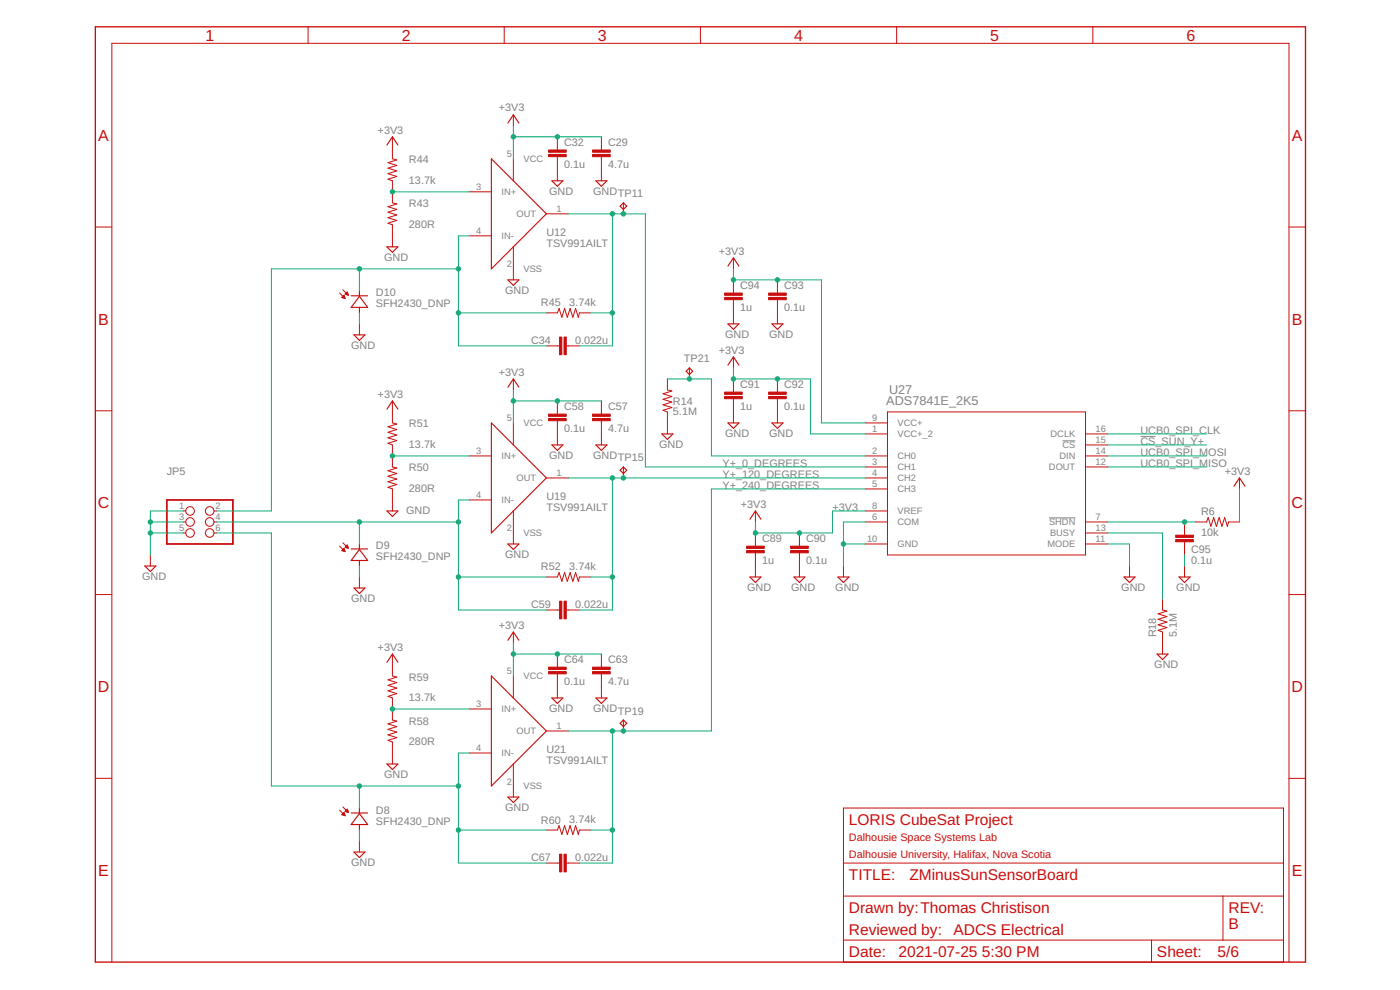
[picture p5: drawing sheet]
<svg xmlns="http://www.w3.org/2000/svg" width="420mm" height="297mm" viewBox="0 0 420 297" stroke-linecap="round" stroke-linejoin="round" font-family="sans-serif">
<path d="M318.9 132.3h3.8M342.3 130.9h4.5M314.8 155.4h7.9" fill="none" stroke="#808080" stroke-width=".3"/>
<g fill="none" stroke="#c90d0c" stroke-width=".3">
<path d="M92.5 8v5M151.3 8v5M210.2 8v5M269.1 8v5M328 8v5M154.1 34.4v3.3M117.8 41v6.6l1.3 .4-2.7 .8 2.7 .8-2.7 .9 2.7 .8-2.7 .8 2.7 .8-2.7 .9 1.4 .5v6.6l1.3 .3-2.7 .8 2.7 .8-2.7 .9 2.7 .8-2.7 .8 2.7 .8-2.7 .9 1.4 .5v6.6M140.9 57.6h6.6M154.1 47.6v6.7M167.3 41v4M167.3 47v7.3M180.5 41v4"/>
<path d="M180.5 47v7.3M28.6 68.1h5M140.9 70.8h6.6M154.1 74.1v9.9M164 64.2h6.6M187.1 60.9v3.3M220.1 77.4v3.3M386.8 68.1h5M101.9 87.9l1.3 1.4M102.6 89.3l.6-.7 .4 1zM102.6 89.2h.8M102.8 89h.6"/>
<path d="M102.9 87l1.3 1.3M102.9 88.9h.4M103 89.4h.5M103.1 88.7h.2M103.5 89.6h.1M103.6 88.3l.6-.7 .4 1zM103.6 88.2h.8M103.8 88.1h.6M103.9 88.4h.6M103.9 87.9h.4M104.1 87.7h.2M104.4 88.6h.1"/>
<path d="M107.9 97.2v3.3M164 93.9h3.3l.5-1.3 .8 2.6 .8-2.6 .9 2.6 .8-2.6 .8 2.6 .8-2.6 .9 2.6 .3-1.3h3.3M220.1 84v3.9M220.1 89.9v7.3M233.3 84v3.9M233.3 89.9v7.3M154.1 113.7v3.3M164 103.8h4M169.9 103.8h4M200.3 113.7v3.3l1.3 .3-2.6 .9 2.6 .8-2.6 .8 2.6 .8-2.6 .9 2.6 .8-2.6 .8 1.3 .5v6.6M206.9 110.4v3.3M220.1 107.1v3.3"/>
<path d="M220.1 113.7v3.9M220.1 119.6v7.3M233.3 113.7v3.9M233.3 119.6v7.3M28.6 123.3h5M117.8 120.3v6.6l1.3 .3-2.7 .9 2.7 .8-2.7 .8 2.7 .8-2.7 .9 2.7 .8-2.7 .8 1.4 .5v6.6l1.3 .3-2.7 .8 2.7 .9-2.7 .8 2.7 .8-2.7 .8 2.7 .9-2.7 .8 1.4 .5v6.6M140.9 136.8h6.6M154.1 126.9v6.6M167.3 120.3v3.9M167.3 126.2v7.3M180.5 120.3v3.9M180.5 126.2v7.3"/>
<path d="M259.7 130.2h6.6M259.7 136.8h6.6M259.7 126.9h6.6M266.3 123.6h59.5v42.9h-59.5zM325.8 130.2h6.6M325.8 136.8h6.6M325.8 133.5h6.6M386.8 123.3h5M55 156.6h.8M55 153.3h.8M55 159.9h.8M64.2 156.6h.7"/>
<path d="M64.2 153.3h.7M64.2 159.9h.7M140.9 150h6.6M154.1 153.3v9.9M164 143.4h6.6M187.1 140.1v3.3M226.7 153.3v3.3M226.7 159.9v4M239.9 159.9v4M259.7 140.1h6.6M259.7 143.4h6.6M259.7 146.7h6.6"/>
<path d="M259.7 156.6h6.6M259.7 153.3h6.6M325.8 140.1h6.6M325.8 156.6h6.6M325.8 159.9h6.6M355.5 156.6v4M358.8 156.6h3.3l.5-1.3 .8 2.6 .8-2.6 .9 2.6 .8-2.6 .8 2.6 .8-2.6 .9 2.6 .3-1.3h3.3M372 143.4v3.3M28.6 178.4h5M45.1 166.5v3.3M101.9 163.9l1.3 1.3M102.6 165.2l.6-.7 .4 1z"/>
<path d="M102.7 165.1h.7M102.7 165.2h.8M102.8 164.9h.6M102.9 162.9l1.3 1.3M103 164.7h.3M103.2 164.6h.1M103.2 165.4h.3M103.7 164.3h.8M103.7 164.1h.7M103.9 163.9h.5M104 163.7h.3M104.2 164.4h.3"/>
<path d="M104.2 163.6h.1M104.2 163.5l.4 1-1-.3zM107.9 173.1v3.3M164 173.1h3.3l.5-1.3 .8 2.6 .8-2.6 .9 2.6 .8-2.6 .8 2.6 .8-2.6 .9 2.6 .3-1.3h3.3M226.7 165.9v7.2M239.9 165.9v7.2M253.1 169.8v3.3M259.7 163.2h6.6M325.8 163.2h6.6M339 169.8v3.3M348.9 179.7v3.3l1.3 .3-2.6 .9 2.6 .8-2.6 .8 2.6 .8-2.6 .9 2.6 .8-2.6 .8 1.3 .5v6.6M355.5 162.6v3.9"/>
<path d="M355.5 169.8v3.3M386.8 178.4h5M117.8 196.2v6.6l1.3 .4-2.7 .8 2.7 .8-2.7 .8 2.7 .9-2.7 .8 2.7 .8-2.7 .8 1.4 .5v6.6l1.3 .4-2.7 .8 2.7 .8-2.7 .8 2.7 .9-2.7 .8 2.7 .8-2.7 .8 1.4 .5v6.6M154.1 189.6v3.3M164 183h4M167.3 196.2v4M169.9 183h4M180.5 196.2v4M140.9 212.7h6.6M154.1 202.8v6.6M164 219.3h6.6M167.3 202.2v7.2"/>
<path d="M180.5 202.2v7.2M187.1 216v3.3M28.6 233.5h5M140.9 225.9h6.6M154.1 229.2v9.9M386.8 233.5h5M101.9 243.1l1.3 1.3M102.6 244.4l.6-.6 .4 1M102.6 244.4l1 .4M102.6 244.4h.9M102.7 244.3h.7M102.9 242.1l1.3 1.3"/>
<path d="M102.9 244.1h.4M103.1 244.6h.4M103.1 243.9h.2M103.5 244.8h.1M103.6 243.4l.6-.6 .4 1zM103.6 243.4h.8M103.7 243.3h.7M103.9 243.1h.4M104 243.6h.5M104.1 242.9h.2M104.5 243.8h.1M107.9 252.3v3.4"/>
<path d="M164 259h4M164 249h3.3l.5-1.3 .8 2.7 .8-2.7 .9 2.7 .8-2.7 .8 2.7 .8-2.7 .9 2.7 .3-1.4h3.3M169.9 259h4M253.1 242.4h132.1v46.3h-132.1zM253.1 259h132.1M253.1 268.9h132.1M367 268.9v13.2M33.6 288.7v-275.7h353.2v275.7M253.1 282.1h132.1M345.6 282.1v6.6"/>
<circle cx="57" cy="156.6" r="1.29"/>
<circle cx="57" cy="159.9" r="1.29"/>
<circle cx="57" cy="153.3" r="1.29"/>
<circle cx="62.9" cy="153.3" r="1.29"/>
<circle cx="62.9" cy="156.6" r="1.29"/>
<circle cx="62.9" cy="159.9" r="1.29"/>
</g>
<g fill="#c90d0c" stroke="#c90d0c" stroke-width=".3">
<path d="M224.1 165.2h5.3v.7h-5.3z"/>
<path d="M224.1 163.9h5.3v.6h-5.3z"/>
<path d="M237.3 165.2h5.3v.7h-5.3z"/>
<path d="M237.3 163.9h5.3v.6h-5.3z"/>
<path d="M217.5 119h5.3v.6h-5.3z"/>
<path d="M217.5 117.6h5.3v.7h-5.3z"/>
<path d="M230.7 119h5.3v.6h-5.3z"/>
<path d="M230.7 117.6h5.3v.7h-5.3z"/>
<path d="M230.7 89.2h5.3v.7h-5.3z"/>
<path d="M230.7 87.9h5.3v.7h-5.3z"/>
<path d="M217.5 89.2h5.3v.7h-5.3z"/>
<path d="M217.5 87.9h5.3v.7h-5.3z"/>
<path d="M352.8 161.9h5.3v.7h-5.3z"/>
<path d="M352.8 160.6h5.3v.6h-5.3z"/>
<path d="M177.8 46.3h5.3v.7h-5.3z"/>
<path d="M177.8 45h5.3v.7h-5.3z"/>
<path d="M164.6 46.3h5.3v.7h-5.3z"/>
<path d="M164.6 45h5.3v.7h-5.3z"/>
<path d="M169.3 101.1h.6v5.3h-.6z"/>
<path d="M167.9 101.1h.7v5.3h-.7z"/>
<path d="M177.8 125.6h5.3v.6h-5.3z"/>
<path d="M177.8 124.2h5.3v.7h-5.3z"/>
<path d="M164.6 125.6h5.3v.6h-5.3z"/>
<path d="M164.6 124.2h5.3v.7h-5.3z"/>
<path d="M169.3 180.4h.6v5.3h-.6z"/>
<path d="M167.9 180.4h.7v5.3h-.7z"/>
<path d="M177.8 201.5h5.3v.7h-5.3z"/>
<path d="M177.8 200.2h5.3v.7h-5.3z"/>
<path d="M164.6 201.5h5.3v.7h-5.3z"/>
<path d="M164.6 200.2h5.3v.7h-5.3z"/>
<path d="M169.3 256.3h.6v5.3h-.6z"/>
<path d="M167.9 256.3h.7v5.3h-.7z"/>
</g>
<g fill="none" stroke="#c90d0c" stroke-width=".34">
<path d="M152.4 36.9l1.7-2.5 1.6 2.5M116.1 43.5l1.7-2.5 1.6 2.5M147.5 47.6l16.5 16.6-16.5 16.5zM165.6 54.3h3.3l-1.6 1.6zM178.8 54.3h3.3l-1.6 1.6zM116.1 74.1h3.3l-1.6 1.6zM187.1 60.9l1 .9-1 1-1-1zM218.5 79.8l1.6-2.4 1.7 2.4M105.4 88.8h4.9M107.9 87.3v1.6M107.9 92.2v1.7M107.9 88.9l2.4 3.3h-4.9z"/>
<path d="M152.4 84h3.3l-1.6 1.6zM218.5 97.2h3.3l-1.7 1.6zM231.7 97.2h3.3l-1.7 1.6zM106.2 100.5h3.3l-1.6 1.6zM152.4 116.2l1.7-2.5 1.6 2.5M205.9 111.4l1-1 1 1-1 1zM218.5 109.6l1.6-2.5 1.7 2.5M116.1 122.8l1.7-2.5 1.6 2.5M147.5 126.9l16.5 16.5-16.5 16.5zM165.6 133.5h3.3l-1.6 1.6zM178.8 133.5h3.3l-1.6 1.6zM198.6 130.2h3.4l-1.7 1.6z"/>
<path d="M218.5 126.9h3.3l-1.7 1.6zM231.7 126.9h3.3l-1.7 1.6zM116.1 153.3h3.3l-1.6 1.7zM186.1 141.1l1-1 1 1-1 1zM225.1 155.8l1.6-2.5 1.7 2.5M370.3 145.9l1.7-2.5 1.6 2.5M43.5 169.8h3.3l-1.7 1.7zM105.4 164.7h4.9M106.2 176.4h3.3l-1.6 1.7zM107.9 163.2v1.7M107.9 168.2v1.6M107.9 164.9l2.4 3.3h-4.9z"/>
<path d="M152.4 163.2h3.3l-1.6 1.7zM225.1 173.1h3.3l-1.7 1.7zM238.3 173.1h3.3l-1.7 1.7zM251.5 173.1h3.3l-1.7 1.7zM337.3 173.1h3.3l-1.6 1.7zM353.8 173.1h3.3l-1.6 1.7zM116.1 198.7l1.7-2.5 1.6 2.5M152.4 192.1l1.7-2.5 1.6 2.5M347.2 196.2h3.3l-1.6 1.7zM147.5 202.8l16.5 16.5-16.5 16.5zM165.6 209.4h3.3l-1.6 1.7zM178.8 209.4h3.3l-1.6 1.7z"/>
<path d="M186.1 217l1-1 1 1-1 1zM116.1 229.2h3.3l-1.6 1.7zM152.4 239.1h3.3l-1.6 1.7zM105.4 243.9h4.9M106.2 255.7h3.3l-1.6 1.6zM107.9 244.1l2.4 3.3h-4.9zM107.9 242.4v1.7M107.9 247.4v1.6"/>
</g>
<path d="M28.6 8h363.2v280.7h-363.2z" fill="none" stroke="#c90d0c" stroke-width=".4"/>
<path d="M50.1 150h19.8v13.2h-19.8z" fill="none" stroke="#c90d0c" stroke-width=".53"/>
<g fill="none" stroke="#0dab76" stroke-width=".3">
<path d="M154.1 37.7v9.9M117.8 57.6h23.1M154.1 41h26.4M140.9 70.8h-3.3v33h26.4M170.6 64.2h23.1v75.9h66M183.8 64.2v39.6h-9.9M107.9 80.7v6.6M107.9 93.9v3.3M137.6 80.7h-56.2v72.6h-16.5M137.6 93.9h26.4M177.2 93.9h6.6M220.1 80.7v3.3h26.4v42.9h13.2"/>
<path d="M154.1 117v9.9M200.3 113.7h13.2v23.1h46.2M220.1 110.4v3.3h23.1v16.5h16.5M117.8 136.8h23.1M154.1 120.3h26.4M332.4 130.2h29.7M332.4 136.8h29.7M332.4 133.5h29.7M45.1 159.9h9.9M45.1 156.6h9.9M55 153.3h-9.9v13.2M64.9 159.9h16.5v75.9h56.2"/>
<path d="M64.9 156.6h72.7M107.9 156.6v6.6M140.9 150h-3.3v33h26.4M170.6 143.4h89.1M183.8 143.4v39.6h-9.9M259.7 153.3h-9.9v6.6h-23.1v-3.3M259.7 156.6h-6.6v13.2M259.7 146.7h-46.2v72.6h-42.9M332.4 140.1h29.7M332.4 159.9h16.5v19.8M332.4 156.6h26.4M372 146.7v9.9"/>
<path d="M107.9 169.8v3.3M137.6 173.1h26.4M177.2 173.1h6.6M253.1 163.2h6.6M332.4 163.2h6.6v6.6M355.5 166.5v3.3M154.1 192.9v9.9M154.1 196.2h26.4M117.8 212.7h23.1M183.8 219.3v39.7h-9.9M107.9 235.8v6.6M140.9 225.9h-3.3v33.1h26.4"/>
<path d="M107.9 249v3.3M137.6 249h26.4M177.2 249h6.6"/>
</g>
<g fill="#0dab76" stroke="#0dab76" stroke-width=".3">
<circle cx="239.9" cy="159.9" r=".66"/>
<circle cx="226.7" cy="159.9" r=".66"/>
<circle cx="233.3" cy="113.7" r=".66"/>
<circle cx="220.1" cy="113.7" r=".66"/>
<circle cx="233.3" cy="84" r=".66"/>
<circle cx="220.1" cy="84" r=".66"/>
<circle cx="167.3" cy="41" r=".66"/>
<circle cx="154.1" cy="41" r=".66"/>
<circle cx="167.3" cy="120.3" r=".66"/>
<circle cx="154.1" cy="120.3" r=".66"/>
<circle cx="167.3" cy="196.2" r=".66"/>
<circle cx="154.1" cy="196.2" r=".66"/>
<circle cx="253.1" cy="163.2" r=".66"/>
<circle cx="45.1" cy="156.6" r=".66"/>
<circle cx="45.1" cy="159.9" r=".66"/>
<circle cx="137.6" cy="173.1" r=".66"/>
<circle cx="137.6" cy="156.6" r=".66"/>
<circle cx="107.9" cy="156.6" r=".66"/>
<circle cx="107.9" cy="235.8" r=".66"/>
<circle cx="137.6" cy="249" r=".66"/>
<circle cx="137.6" cy="235.8" r=".66"/>
<circle cx="355.5" cy="156.6" r=".66"/>
<circle cx="183.8" cy="64.2" r=".66"/>
<circle cx="183.8" cy="93.9" r=".66"/>
<circle cx="187.1" cy="64.2" r=".66"/>
<circle cx="183.8" cy="143.4" r=".66"/>
<circle cx="183.8" cy="173.1" r=".66"/>
<circle cx="187.1" cy="143.4" r=".66"/>
<circle cx="183.8" cy="219.3" r=".66"/>
<circle cx="183.8" cy="249" r=".66"/>
<circle cx="187.1" cy="219.3" r=".66"/>
<circle cx="206.9" cy="113.7" r=".66"/>
<circle cx="107.9" cy="80.7" r=".66"/>
<circle cx="137.6" cy="93.9" r=".66"/>
<circle cx="137.6" cy="80.7" r=".66"/>
<circle cx="117.8" cy="57.6" r=".66"/>
<circle cx="117.8" cy="136.8" r=".66"/>
<circle cx="117.8" cy="212.7" r=".66"/>
</g>
<g font-size="4.8" fill="#c90d0c">
<text x="61.7" y="12.2">1</text>
<text x="120.6" y="12.2">2</text>
<text x="179.4" y="12.2">3</text>
<text x="238.3" y="12.2">4</text>
<text x="297.2" y="12.2">5</text>
<text x="356.1" y="12.2">6</text>
<text x="29.5" y="42.2">A</text>
<text x="387.7" y="42.2">A</text>
<text x="29.5" y="97.4">B</text>
<text x="387.7" y="97.4">B</text>
<text x="29.4" y="152.5">C</text>
<text x="387.6" y="152.5">C</text>
<text x="29.4" y="207.7">D</text>
<text x="387.6" y="207.7">D</text>
<text x="29.5" y="262.8">E</text>
<text x="387.7" y="262.8">E</text>
</g>
<g font-size="4.7" fill="#c90d0c">
<text x="254.8" y="247.4">LORIS CubeSat Project</text>
<text x="254.8" y="263.9">TITLE:</text>
<text x="272.9" y="263.9">ZMinusSunSensorBoard</text>
<text x="254.8" y="273.8">Drawn by:Thomas Christison</text>
<text x="368.7" y="273.8">REV:</text>
<text x="254.8" y="280.4">Reviewed by:</text>
<text x="286.1" y="280.4">ADCS Electrical</text>
<text x="368.7" y="278.8">B</text>
<text x="254.8" y="287">Date:</text>
<text x="269.6" y="287">2021-07-25</text>
<text x="294.7" y="287">5:30 PM</text>
<text x="347.2" y="287">Sheet:</text>
<text x="365.4" y="287">5/6</text>
</g>
<g font-size="3.8" fill="#808080">
<text x="266.8" y="118.3">U27</text>
<text x="266" y="121.6">ADS7841E_2K5</text>
</g>
<g font-size="3.3" fill="#808080">
<text x="149.7" y="33.5">+3V3</text>
<text x="113.3" y="40.1">+3V3</text>
<text x="169.3" y="43.9">C32</text>
<text x="182.5" y="43.9">C29</text>
<text x="122.7" y="49">R44</text>
<text x="169.3" y="50.5">0.1u</text>
<text x="182.5" y="50.5">4.7u</text>
<text x="122.7" y="55.2">13.7k</text>
<text x="164.8" y="58.4">GND</text>
<text x="178" y="58.4">GND</text>
<text x="185.4" y="59.2">TP11</text>
<text x="122.7" y="62.2">R43</text>
<text x="122.7" y="68.5">280R</text>
<text x="164" y="70.8">U12</text>
<text x="164" y="74.1">TSV991AILT</text>
<text x="215.7" y="76.4">+3V3</text>
<text x="115.3" y="78.2">GND</text>
<text x="112.8" y="88.9">D10</text>
<text x="151.6" y="88.1">GND</text>
<text x="222.1" y="86.8">C94</text>
<text x="235.3" y="86.8">C93</text>
<text x="112.8" y="92.2">SFH2430_DNP</text>
<text x="162.3" y="91.9">R45</text>
<text x="170.8" y="91.9">3.74k</text>
<text x="222.1" y="93.4">1u</text>
<text x="235.3" y="93.4">0.1u</text>
<text x="217.6" y="101.3">GND</text>
<text x="230.8" y="101.3">GND</text>
<text x="105.4" y="104.6">GND</text>
<text x="159.4" y="103.3">C34</text>
<text x="172.6" y="103.3">0.022u</text>
<text x="215.7" y="106.1">+3V3</text>
<text x="149.7" y="112.7">+3V3</text>
<text x="205.3" y="108.7">TP21</text>
<text x="113.3" y="119.3">+3V3</text>
<text x="222.1" y="116.5">C91</text>
<text x="235.3" y="116.5">C92</text>
<text x="169.3" y="123.1">C58</text>
<text x="182.5" y="123.1">C57</text>
<text x="202" y="124.6">5.1M</text>
<text x="202" y="121.6">R14</text>
<text x="222.1" y="123.1">1u</text>
<text x="235.3" y="123.1">0.1u</text>
<text x="122.7" y="128.2">R51</text>
<text x="169.3" y="129.7">0.1u</text>
<text x="182.5" y="129.7">4.7u</text>
<text x="217.6" y="131">GND</text>
<text x="230.8" y="131">GND</text>
<text x="342.3" y="130.2">UCB0_SPI_CLK</text>
<text x="122.7" y="134.5">13.7k</text>
<text x="164.8" y="137.6">GND</text>
<text x="178" y="137.6">GND</text>
<text x="197.8" y="134.3">GND</text>
<text x="342.3" y="136.8">UCB0_SPI_MOSI</text>
<text x="342.3" y="133.5">CS_SUN_Y+</text>
<text x="50.1" y="142.6">JP5</text>
<text x="122.7" y="141.5">R50</text>
<text x="185.4" y="138.4">TP15</text>
<text x="216.8" y="140.1">Y+_0_DEGREES</text>
<text x="216.8" y="143.4">Y+_120_DEGREES</text>
<text x="342.3" y="140.1">UCB0_SPI_MISO</text>
<text x="367.6" y="142.4">+3V3</text>
<text x="122.7" y="147.7">280R</text>
<text x="216.8" y="146.7">Y+_240_DEGREES</text>
<text x="121.9" y="154.1">GND</text>
<text x="164" y="153.3">TSV991AILT</text>
<text x="164" y="150">U19</text>
<text x="222.3" y="152.3">+3V3</text>
<text x="249.8" y="153.3">+3V3</text>
<text x="360.4" y="154.7">R6</text>
<text x="360.4" y="160.9">10k</text>
<text x="112.8" y="164.9">D9</text>
<text x="151.6" y="167.3">GND</text>
<text x="228.7" y="162.7">C89</text>
<text x="241.9" y="162.7">C90</text>
<text x="357.5" y="166">C95</text>
<text x="42.6" y="173.9">GND</text>
<text x="112.8" y="168.2">SFH2430_DNP</text>
<text x="162.3" y="171.2">R52</text>
<text x="170.8" y="171.1">3.74k</text>
<text x="228.7" y="169.3">1u</text>
<text x="241.9" y="169.3">0.1u</text>
<text x="357.5" y="169.3">0.1u</text>
<text x="224.2" y="177.2">GND</text>
<text x="237.4" y="177.2">GND</text>
<text x="250.7" y="177.2">GND</text>
<text x="336.5" y="177.2">GND</text>
<text x="353" y="177.2">GND</text>
<text x="105.4" y="180.5">GND</text>
<text x="159.4" y="182.5">C59</text>
<text x="172.6" y="182.5">0.022u</text>
<text x="149.7" y="188.6">+3V3</text>
<text x="346.9" y="191.3" transform="rotate(-90 346.9 191.3)">R18</text>
<text x="353.2" y="191.3" transform="rotate(-90 353.2 191.3)">5.1M</text>
<text x="113.3" y="195.2">+3V3</text>
<text x="169.3" y="199">C64</text>
<text x="182.5" y="199">C63</text>
<text x="346.4" y="200.4">GND</text>
<text x="122.7" y="204.2">R59</text>
<text x="169.3" y="205.6">0.1u</text>
<text x="182.5" y="205.6">4.7u</text>
<text x="122.7" y="210.4">13.7k</text>
<text x="164.8" y="213.6">GND</text>
<text x="178" y="213.6">GND</text>
<text x="185.4" y="214.4">TP19</text>
<text x="122.7" y="217.4">R58</text>
<text x="122.7" y="223.6">280R</text>
<text x="164" y="225.9">U21</text>
<text x="115.3" y="233.4">GND</text>
<text x="164" y="229.2">TSV991AILT</text>
<text x="112.8" y="244.1">D8</text>
<text x="151.6" y="243.3">GND</text>
<text x="112.8" y="247.4">SFH2430_DNP</text>
<text x="162.3" y="247.1">R60</text>
<text x="170.8" y="247.1">3.74k</text>
<text x="105.4" y="259.8">GND</text>
<text x="159.4" y="258.5">C67</text>
<text x="172.6" y="258.5">0.022u</text>
</g>
<g font-size="3.3" fill="#c90d0c">
<text x="254.8" y="252.4">Dalhousie Space Systems Lab</text>
<text x="254.8" y="257.3">Dalhousie University, Halifax, Nova Scotia</text>
</g>
<g font-size="2.8" fill="#808080">
<text x="152.1" y="47.2">5</text>
<text x="157.1" y="48.6">VCC</text>
<text x="142.9" y="57.1">3</text>
<text x="150.5" y="58.5">IN+</text>
<text x="155" y="65.2">OUT</text>
<text x="167" y="63.7">1</text>
<text x="142.9" y="70.3">4</text>
<text x="150.5" y="71.8">IN-</text>
<text x="152.1" y="80.2">2</text>
<text x="157.1" y="81.7">VSS</text>
<text x="152.1" y="126.4">5</text>
<text x="157.1" y="127.9">VCC</text>
<text x="261.8" y="129.7">1</text>
<text x="261.8" y="126.4">9</text>
<text x="269.4" y="131.2">VCC+_2</text>
<text x="269.4" y="127.9">VCC+</text>
<text x="315.3" y="131.2">DCLK</text>
<text x="328.8" y="129.7">16</text>
<text x="142.9" y="136.3">3</text>
<text x="150.5" y="137.8">IN+</text>
<text x="261.8" y="136.3">2</text>
<text x="269.4" y="137.8">CH0</text>
<text x="317.9" y="137.8">DIN</text>
<text x="318.9" y="134.5">CS</text>
<text x="328.8" y="136.3">14</text>
<text x="328.8" y="133">15</text>
<text x="167" y="142.9">1</text>
<text x="261.8" y="139.6">3</text>
<text x="261.8" y="142.9">4</text>
<text x="269.4" y="141.1">CH1</text>
<text x="314.8" y="141.1">DOUT</text>
<text x="328.8" y="139.6">12</text>
<text x="142.9" y="149.5">4</text>
<text x="155" y="144.4">OUT</text>
<text x="261.8" y="146.2">5</text>
<text x="269.4" y="144.4">CH2</text>
<text x="269.4" y="147.7">CH3</text>
<text x="53.7" y="152.8">1</text>
<text x="64.7" y="152.8">2</text>
<text x="150.5" y="151">IN-</text>
<text x="261.8" y="152.8">8</text>
<text x="269.4" y="154.3">VREF</text>
<text x="53.7" y="156.1">3</text>
<text x="53.7" y="159.4">5</text>
<text x="64.7" y="156.1">4</text>
<text x="64.7" y="159.4">6</text>
<text x="152.1" y="159.4">2</text>
<text x="157.1" y="160.9">VSS</text>
<text x="261.8" y="156.1">6</text>
<text x="269.4" y="157.6">COM</text>
<text x="314.8" y="157.6">SHDN</text>
<text x="315.1" y="160.9">BUSY</text>
<text x="328.8" y="156.1">7</text>
<text x="328.8" y="159.4">13</text>
<text x="260.2" y="162.7">10</text>
<text x="269.4" y="164.2">GND</text>
<text x="314.3" y="164.2">MODE</text>
<text x="328.8" y="162.7">11</text>
<text x="152.1" y="202.4">5</text>
<text x="157.1" y="203.8">VCC</text>
<text x="142.9" y="212.3">3</text>
<text x="150.5" y="213.7">IN+</text>
<text x="155" y="220.3">OUT</text>
<text x="167" y="218.9">1</text>
<text x="142.9" y="225.5">4</text>
<text x="150.5" y="226.9">IN-</text>
<text x="152.1" y="235.4">2</text>
<text x="157.1" y="236.8">VSS</text>
</g>
</svg>
